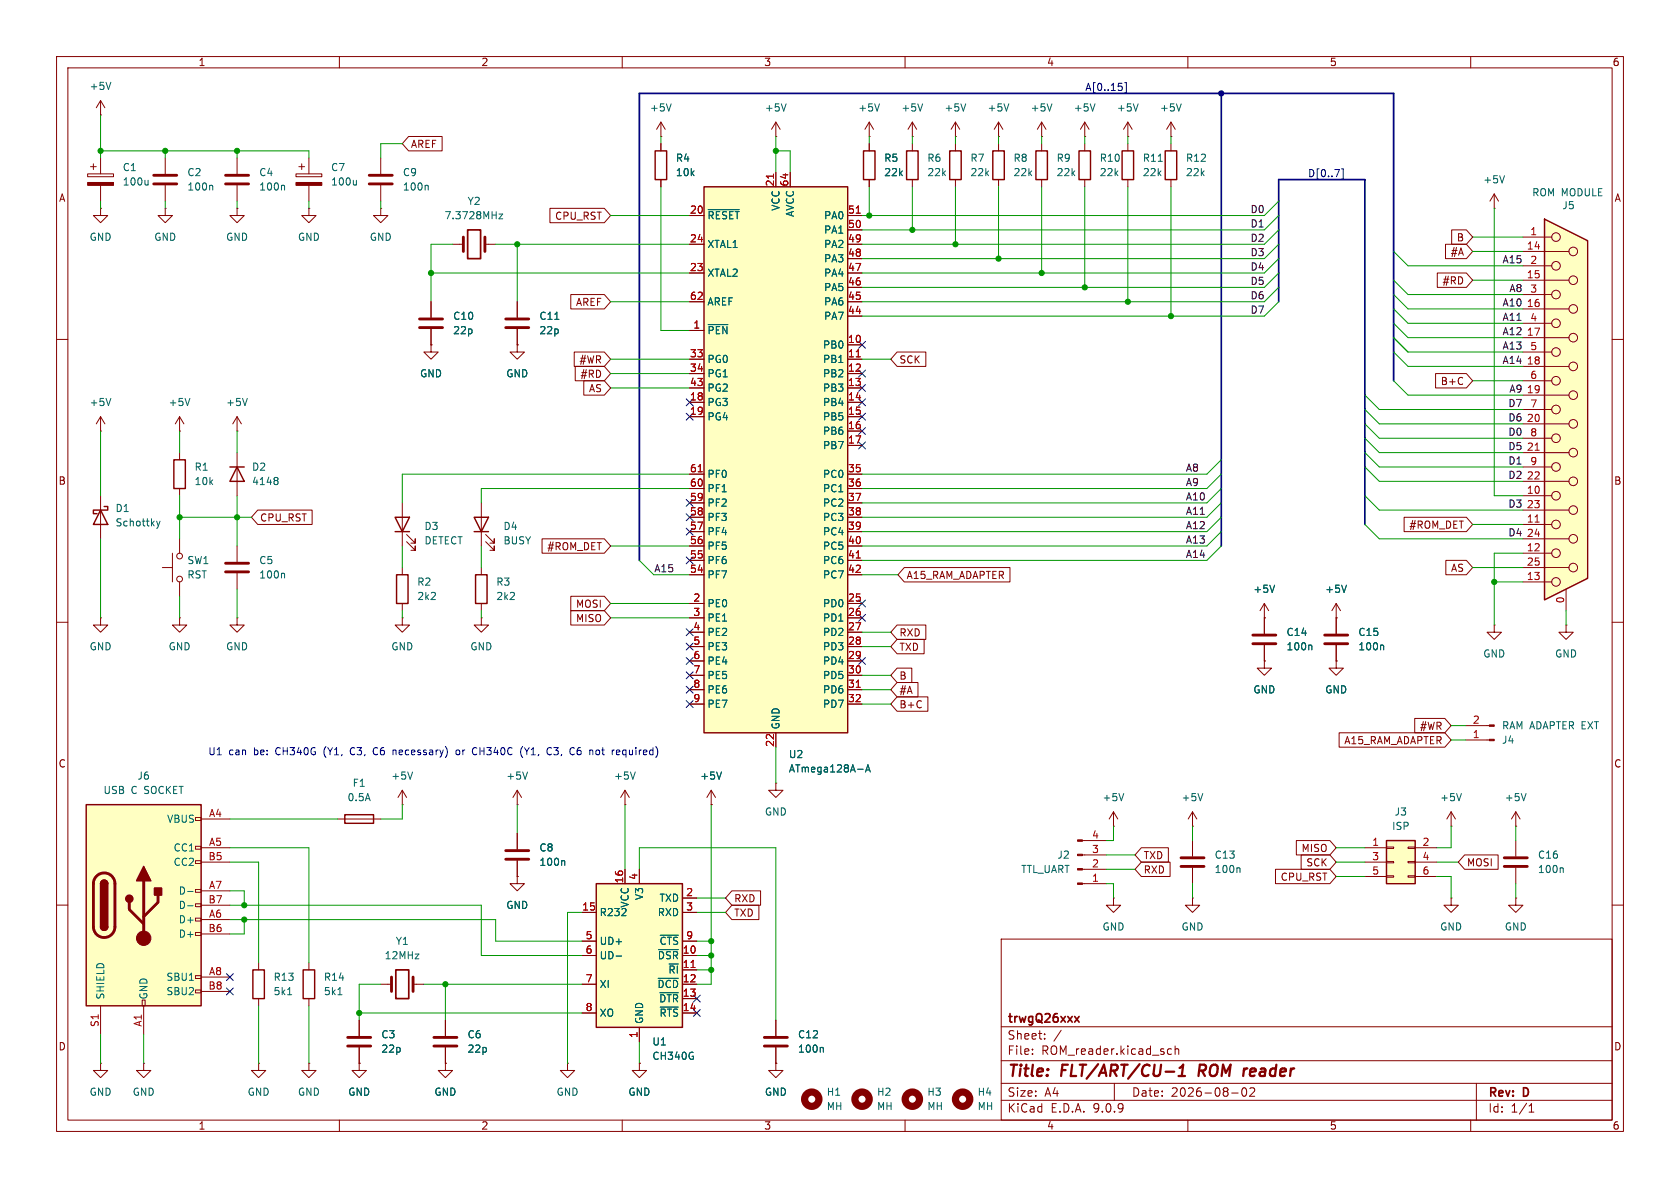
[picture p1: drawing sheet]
<svg xmlns="http://www.w3.org/2000/svg" width="297mm" height="210mm" viewBox="0 0 297 210" stroke-linecap="round" stroke-linejoin="round" font-family="sans-serif">
<g fill="none" stroke="#840000" stroke-width=".18">
<path d="M10 10h277v190h-277zM12 12h273v186h-273zM17.8 17.8l-.8 1.3M17.8 17.8l.7 1.3M17.8 17.8v2.5M60 10v2M110 10v2M160 10v2M210 10v2M260 10v2M17.8 20.3h.1M67.3 36.8v1.3h1.3l-1.3 1.3-1.3-1.3h1.3"/>
<path d="M67.3 36.8h.1M67.3 27.9v2.8M67.3 32.8v2.8M184.1 25.4v1.3M184.1 31.8v1.2M191.8 24.1h.1M191.8 21.6v2.5M191.8 25.4v1.3M191.8 31.8v1.2M191.8 21.6l-.8 1.3M191.8 21.6l.7 1.3M199.4 24.1h.1"/>
<path d="M199.4 21.6v2.5M199.4 25.4v1.3M199.4 31.8v1.2M199.4 21.6l-.8 1.3M199.4 21.6l.8 1.3M207 24.1h.1M207 21.6l-.8 1.3M207 21.6l.8 1.3M207 21.6v2.5M207 25.4v1.3M207 31.8v1.2M10 60h2"/>
<path d="M31.7 76.2h.1M31.7 73.7v2.5M31.7 73.7l-.7 1.2M31.7 73.7l.8 1.2M41.9 76.2h.1M41.9 73.7l-.8 1.2M41.9 73.7l.8 1.2M41.9 73.7v2.5M285 60h2M30.5 97.8v5.1M31.7 80v1.3M31.7 86.4v1.2"/>
<path d="M31.7 95.3v2.5M41.9 80v7.6M10 110h2M17.8 109.2v1.3h1.2l-1.2 1.3-1.3-1.3h1.3M17.8 109.2h.1M28.7 100.3h1.8M31.7 109.2v1.3h1.3l-1.3 1.3-1.2-1.3h1.2M31.7 109.2h.1M31.7 102.9v2.5M276.9 110.5v1.3h1.2l-1.2 1.2-1.3-1.2h1.3M276.9 110.5h.1M285 110h2"/>
<path d="M259.1 130.8h4.2M259.1 128.3h4.2M196.8 146.1h.1M196.8 143.5l-.7 1.3M196.8 143.5l.8 1.3M196.8 143.5v2.6M210.8 146.1h.1M210.8 143.5l-.7 1.3M210.8 143.5l.8 1.3M210.8 143.5v2.6M268 146.1h.1M268 143.5l-.8 1.3"/>
<path d="M268 143.5l.7 1.3M268 143.5v2.6M268 148.6v2.8M268 153.4v2.8M10 160h2M45.7 170.2v1.3M45.7 176.5v1.3M54.6 170.2v1.3M54.6 176.5v1.3M177 166h108v32h-108zM285 160h2M45.7 188v1.2h1.3l-1.3 1.3-1.3-1.3h1.3"/>
<path d="M45.7 188h.1M54.6 188v1.2h1.3l-1.3 1.3-1.3-1.3h1.3M54.6 188h.1M60 198v2M63.5 188v1.2h1.3l-1.3 1.3-1.3-1.3h1.3M63.5 188h.1M63.5 180.3v2.8M63.5 185.2v2.8M110 198v2M137.2 180.3v2.8M137.2 185.2v2.8M160 198v2"/>
<path d="M177 194.5h108M177 191.5h108M177 187.5h108M177 181.5h108M182.5 186.3v.1M182.5 185.5v.1M184.7 183.6v.1M184.7 182.8v.1M187.6 182.1l-1.3 2M197 191.5v3M206.5 186.3h.6M206.5 185.5h.6"/>
<path d="M207.7 185.5l.3-.1 .3 .1 .1 .9M207.7 184.9v1.5M210 198v2M217.7 193.2h1.2M219.7 192.4l.2-.1a.81 .81 0 0 1 .6 .6 .81 .81 0 0 1-.3 .8l-.2 .1a.81 .81 0 0 1-.3-1.4zM221 192.4l.5-.1 .2 .1 .1 .3-.9 1.1h.9M260 198v2M261 191.5v6.5M270.3 196.6h.9M270.3 195.5l.4-.4v1.5"/>
<circle cx="31.8" cy="98.3" r=".51"/>
<circle cx="31.8" cy="102.4" r=".51"/>
</g>
<path d="M206.1 189.4h1.5M208.3 190.2h1.2M208.5 188.8l.7-.6-.3 2M212.1 188.2l-.2 2M220.3 188.9h.2" fill="none" stroke="#840000" stroke-width=".4"/>
<path d="M190 179.7l.8 1M190.8 179.7l-.8 1" fill="none" stroke="#840000" stroke-width=".3"/>
<g fill="none" stroke="#006464" stroke-width=".18">
<path d="M19.6 14.5l-.4 1.3M193.6 18.4l-.4 1.2M201.2 18.4l-.4 1.2M208.8 18.4l-.4 1.2M75.5 32.8l.2 .1v.7M204.8 28.5h.7M33.6 70.4l-.5 1.3M43.7 70.4l-.4 1.3M48.9 84.4l.3 .2-.3 .3 .3 .3v.2l-.3 .3M198.7 140.3l-.5 1.2M212.6 140.3l-.4 1.2M269.8 140.3l-.4 1.2"/>
<path d="M276.2 153.4l.2 .2v.6M50.9 175.8h.7M59.7 175.8h.8M145.4 185.2l.2 .1v.7"/>
</g>
<path d="M183.1 26.7h2.1v5.1h-2.1zM190.8 26.7h2v5.1h-2zM198.4 26.7h2v5.1h-2zM206 26.7h2v5.1h-2zM30.7 81.3h2.1v5.1h-2.1zM40.6 82.6h2.6M41.9 82.6l1.3 2.5h-2.6zM44.7 171.5h2v5h-2zM53.6 171.5h2v5h-2z" fill="none" stroke="#840000" stroke-width=".25"/>
<g fill="#840000" stroke="#840000" stroke-width=".18">
<path d="M263.3 130.7h.9v.2h-.9z"/>
<path d="M263.3 128.1h.9v.3h-.9z"/>
</g>
<path d="M65.3 31h4M65.3 32.5h4M265.9 151.6h4.1M265.9 153.2h4.1M61.5 183.4h4M61.5 184.9h4M135.1 183.4h4.1M135.1 184.9h4.1" fill="none" stroke="#840000" stroke-width=".51"/>
<path d="M273 38.7l7.7 3.8v59.7l-7.7 3.8z" fill="#ffffc2"/>
<path d="M273 38.7l7.7 3.8v59.7l-7.7 3.8z" fill="none" stroke="#840000" stroke-width=".25"/>
<g fill="none" stroke="#840000" stroke-width=".18">
<path d="M264.2 36.8h.1M264.2 34.3l-.8 1.3M264.2 34.3l.7 1.3M264.2 34.3v2.5M269.2 41.9h5.1M269.2 44.5h8.2M269.2 47h5.1M269.2 49.5h8.2M269.2 52.1h5.1M269.2 54.6h8.2M269.2 57.2h5.1M269.2 59.7h8.2"/>
<path d="M269.2 62.2h5.1M269.2 64.8h8.2M269.2 67.3h5.1M269.2 69.9h8.2M269.2 72.4h5.1M269.2 74.9h8.2M269.2 77.5h5.1M269.2 80h8.2M269.2 82.6h5.1M269.2 85.1h8.2M269.2 87.6h5.1M269.2 90.2h8.2"/>
<path d="M269.2 92.7h5.1M269.2 95.3h8.2M269.2 97.8h5.1M269.2 100.3h8.2M269.2 102.9h5.1M276.9 104.1v3.9M125.7 139.7l-.7 1.3M125.7 139.7l.8 1.3M125.7 139.7v2.5M137.2 138.4v1.3h1.2l-1.2 1.3-1.3-1.3h1.3M137.2 138.4h.1M125.7 142.2h.1"/>
<path d="M191.4 156.2h4.2M191.4 153.7h4.2M191.4 151.1h4.2M191.4 148.6h4.2"/>
<circle cx="275.1" cy="47" r=".76"/>
<circle cx="275.1" cy="52.1" r=".76"/>
<circle cx="275.1" cy="41.9" r=".76"/>
<circle cx="275.1" cy="57.1" r=".76"/>
<circle cx="278.1" cy="54.6" r=".76"/>
<circle cx="278.1" cy="59.7" r=".76"/>
<circle cx="278.1" cy="44.4" r=".76"/>
<circle cx="278.1" cy="49.5" r=".76"/>
<circle cx="275.1" cy="72.4" r=".76"/>
<circle cx="275.1" cy="67.3" r=".76"/>
<circle cx="275.1" cy="77.5" r=".76"/>
<circle cx="275.1" cy="62.2" r=".76"/>
<circle cx="278.1" cy="64.8" r=".76"/>
<circle cx="278.1" cy="69.8" r=".76"/>
<circle cx="278.1" cy="74.9" r=".76"/>
<circle cx="275.1" cy="97.8" r=".76"/>
<circle cx="275.1" cy="92.7" r=".76"/>
<circle cx="275.1" cy="87.6" r=".76"/>
<circle cx="275.1" cy="82.5" r=".76"/>
<circle cx="278.1" cy="80" r=".76"/>
<circle cx="278.1" cy="95.2" r=".76"/>
<circle cx="278.1" cy="85.1" r=".76"/>
<circle cx="278.1" cy="90.2" r=".76"/>
<circle cx="275.1" cy="102.9" r=".76"/>
<circle cx="278.1" cy="100.3" r=".76"/>
</g>
<path d="M271.4 79.6h.7M271.4 92.3h.7" fill="none" stroke="#a90000" stroke-width=".18"/>
<path d="M266 31.1l-.4 1.2M127.5 136.5l-.4 1.2" fill="none" stroke="#006464" stroke-width=".18"/>
<g fill="#840000" stroke="#840000" stroke-width=".18">
<path d="M190.5 156.1h.9v.2h-.9z"/>
<path d="M190.5 153.5h.9v.3h-.9z"/>
<path d="M190.5 151h.9v.3h-.9z"/>
<path d="M190.5 148.5h.9v.2h-.9z"/>
</g>
<path d="M124.5 33h25.4v96.5h-25.4z" fill="#ffffc2"/>
<path d="M124.5 33h25.4v96.5h-25.4z" fill="none" stroke="#840000" stroke-width=".25"/>
<g fill="none" stroke="#840000" stroke-width=".18">
<path d="M121.9 38.1h2.6M137.2 30.5v2.5M139.7 30.5v2.5M149.9 38.1h2.5M121.9 43.2h2.6M121.9 48.3h2.6M121.9 53.3h2.6M121.9 58.4h2.6M149.9 43.2h2.5M149.9 48.3h2.5M149.9 53.3h2.5M149.9 40.6h2.5"/>
<path d="M149.9 45.7h2.5M149.9 50.8h2.5M149.9 55.9h2.5M121.9 63.5h2.6M121.9 66h2.6M121.9 68.6h2.6M121.9 71.1h2.6M121.9 73.7h2.6M149.9 63.5h2.5M149.9 66h2.5M149.9 68.6h2.5M149.9 71.1h2.5"/>
<path d="M149.9 73.7h2.5M149.9 61h2.5M149.9 76.2h2.5M149.9 78.7h2.5M121.9 83.8h2.6M121.9 86.4h2.6M121.9 88.9h2.6M121.9 91.4h2.6M121.9 94h2.6M121.9 96.5h2.6M121.9 99.1h2.6M149.9 83.8h2.5"/>
<path d="M149.9 86.4h2.5M149.9 88.9h2.5M149.9 91.4h2.5M149.9 94h2.5M149.9 96.5h2.5M149.9 99.1h2.5M121.9 101.6h2.6M121.9 106.7h2.6M121.9 109.2h2.6M121.9 111.8h2.6M121.9 114.3h2.6M121.9 116.8h2.6"/>
<path d="M121.9 119.4h2.6M149.9 101.6h2.5M149.9 106.7h2.5M149.9 109.2h2.5M149.9 111.8h2.5M149.9 114.3h2.5M149.9 116.8h2.5M149.9 119.4h2.5M121.9 121.9h2.6M121.9 124.5h2.6M137.2 129.5v2.6M149.9 121.9h2.5"/>
<path d="M149.9 124.5h2.5"/>
</g>
<path d="M125.2 37.1h5.5M125.2 57.4h3.5M151.6 136h1M153 136.5l.4-1.3 .5 1.3M153.1 136.1h.6" fill="none" stroke="#006464" stroke-width=".18"/>
<path d="M136.7 30.8v.7M151.4 37.7h.7M151.4 63.1h.7M123.4 83.4h.8M151.4 98.6h.7M151.4 121.5h.7" fill="none" stroke="#a90000" stroke-width=".18"/>
<path d="M105.4 156.2h15.2v25.4h-15.2z" fill="#ffffc2"/>
<path d="M105.4 156.2h15.2v25.4h-15.2z" fill="none" stroke="#840000" stroke-width=".25"/>
<g fill="none" stroke="#840000" stroke-width=".18">
<path d="M176.5 24.1h.1M176.5 21.6l-.7 1.3M176.5 21.6l.8 1.3M176.5 21.6v2.5M41.9 96.5v2.8M41.9 101.3v2.8M110.5 153.7v2.5M113 153.7v2.5M120.6 158.8h2.6M256.5 158.8v1.2h1.3l-1.3 1.3-1.2-1.3h1.2M256.5 158.8h.1M256.5 146.1h.1"/>
<path d="M256.5 143.5l-.7 1.3M256.5 143.5l.8 1.3M256.5 143.5v2.6M268 158.8v1.2h1.2l-1.2 1.3-1.3-1.3h1.3M268 158.8h.1M102.9 161.3h2.5M102.9 166.4h2.5M102.9 168.9h2.5M102.9 174h2.5M102.9 179.1h2.5M120.6 161.3h2.6M120.6 166.4h2.6"/>
<path d="M120.6 168.9h2.6M120.6 174h2.6M120.6 179.1h2.6M120.6 171.5h2.6M120.6 176.5h2.6M113 181.6v2.6M137.2 188v1.2h1.2l-1.2 1.3-1.3-1.3h1.3M137.2 188h.1"/>
</g>
<path d="M178.3 18.4l-.4 1.2M50.1 101.3l.2 .2v.7M258.4 140.3l-.5 1.2M108.9 169h1M116.4 172.9h3.5M116.4 167.9h3.5M116.7 175.5h3.2M116.7 165.3h3.2M116.7 178h3.2" fill="none" stroke="#006464" stroke-width=".18"/>
<path d="M122.2 171h.7" fill="none" stroke="#a90000" stroke-width=".18"/>
<g fill="none" stroke="#840000" stroke-width="1.3">
<circle cx="143.5" cy="194.3" r="1.27"/>
<circle cx="152.4" cy="194.3" r="1.27"/>
<circle cx="161.3" cy="194.3" r="1.27"/>
<circle cx="170.2" cy="194.3" r="1.27"/>
</g>
<path d="M39.9 99.6h4M39.9 101.1h4" fill="none" stroke="#840000" stroke-width=".51"/>
<path d="M15.2 142.2h20.4v35.6h-20.4z" fill="#ffffc2"/>
<g fill="none" stroke="#840000" stroke-width=".18">
<path d="M34.5 144.5h1.1v.5h-1.1zM34.5 149.6h1.1v.5h-1.1zM34.5 152.1h1.1v.6h-1.1zM34.5 157.2h1.1v.5h-1.1zM34.5 159.8h1.1v.5h-1.1zM35.6 144.8h5M35.6 149.9h5M35.6 152.4h5M35.6 157.5h5M17.8 177.8v5.1M25.1 176.8h.6v1h-.6zM25.4 177.8v5.1"/>
<path d="M34.5 162.3h1.1v.5h-1.1zM34.5 164.8h1.1v.6h-1.1zM34.5 172.5h1.1v.5h-1.1zM34.5 175h1.1v.5h-1.1zM35.6 160h5M35.6 162.6h5M35.6 165.1h5M35.6 172.7h5M35.6 175.3h5"/>
</g>
<path d="M15.2 142.2h20.4v35.6h-20.4zM17.8 156.2a.64 .64 0 0 1 .6-.6 .64 .64 0 0 1 .6 .6M17.8 163.8a.64 .64 0 0 0 .6 .7 .64 .64 0 0 0 .6-.7" fill="none" stroke="#840000" stroke-width=".25"/>
<path d="M17.1 154.9a1.9 1.9 0 0 1 2-.4 1.9 1.9 0 0 1 1.2 1.7v7.6a1.91 1.91 0 0 1-1.9 1.9 1.91 1.91 0 0 1-1.9-1.9v-7.7l.2-.7zM22.9 159.5v1.3l2.5 2.5M25.4 155.7v10.2M27.9 158.2v1.3l-2.5 2.6" fill="none" stroke="#840000" stroke-width=".51"/>
<g fill="#840000" stroke="#840000" stroke-width=".25">
<path d="M17.8 156.2h1.2v7.6h-1.2z"/>
<path d="M18 155.8a.64 .64 0 0 1 .7-.2 .64 .64 0 0 1 .3 .6h-1.2z"/>
<path d="M17.8 163.8h1.2a.64 .64 0 0 1-.6 .7 .64 .64 0 0 1-.6-.7z"/>
<path d="M25.4 153.2l1.3 2.5h-2.6z"/>
<path d="M27.3 157h1.3v1.2h-1.3z"/>
<circle cx="22.9" cy="158.9" r=".63"/>
</g>
<circle cx="25.4" cy="165.9" r="1.27" fill="#840000" stroke="#840000" stroke-width=".18"/>
<path d="M33.2 157.6h.9M33.2 160.1h.9" fill="none" stroke="#006464" stroke-width=".18"/>
<path d="M245.1 148.6h5.1v7.6h-5.1z" fill="#ffffc2"/>
<g fill="none" stroke="#840000" stroke-width=".25">
<path d="M115.8 26.7h2.1v5.1h-2.1zM152.7 26.7h2v5.1h-2zM160.3 26.7h2v5.1h-2zM167.9 26.7h2v5.1h-2zM175.5 26.7h2v5.1h-2zM17.8 90.2l1.2 2.5h-2.5zM18.4 89.5h.6v.7h-2.5v.6h.6M69.8 91.4h2.6l-1.3 2.6zM69.8 94h2.6M83.8 91.4h2.6l-1.3 2.6zM83.8 94h2.6M70.1 101.6h2v5.1h-2z"/>
<path d="M84.1 101.6h2v5.1h-2zM61 144h5v1.5h-5zM245.1 148.6h5.1v7.6h-5.1z"/>
</g>
<g fill="none" stroke="#840000" stroke-width=".18">
<path d="M15.5 30.7h4.6v.5h-4.6zM16 29.5h1M16.5 29v1M17.8 36.8v1.3h1.2l-1.2 1.3-1.3-1.3h1.3M17.8 36.8h.1M17.8 27.9v2.8M17.8 32.8v2.8M29.2 36.8v1.3h1.3l-1.3 1.3-1.3-1.3h1.3M29.2 36.8h.1M29.2 27.9v2.8M29.2 32.8v2.8M41.9 36.8v1.3h1.3l-1.3 1.3-1.3-1.3h1.3"/>
<path d="M41.9 36.8h.1M41.9 27.9v2.8M41.9 32.8v2.8M52.3 30.7h4.6v.5h-4.6zM52.8 29.5h1M53.3 29v1M54.6 36.8v1.3h1.3l-1.3 1.3-1.3-1.3h1.3M54.6 36.8h.1M54.6 27.9v2.8M54.6 32.8v2.8M72.2 24.1h6v2.6h-6l-1.1-1.3zM97.2 36.8h9.6l1.1 1.3-1.1 1.3h-9.6z"/>
<path d="M116.8 24.1h.1M116.8 21.6v2.5M116.8 25.4v1.3M116.8 31.8v1.2M116.8 21.6l-.7 1.3M116.8 21.6l.8 1.3M121.9 38.1h2.6M137.2 24.1h.1M137.2 21.6l-.8 1.3M137.2 21.6l.7 1.3M137.2 21.6v2.5M137.2 30.5v2.5"/>
<path d="M139.7 30.5v2.5M149.9 38.1h2.5M153.7 24.1h.1M153.7 21.6l-.8 1.3M153.7 21.6l.7 1.3M153.7 21.6v2.5M153.7 25.4v1.3M153.7 31.8v1.2M161.3 24.1h.1M161.3 21.6l-.8 1.3M161.3 21.6l.8 1.3M161.3 21.6v2.5"/>
<path d="M161.3 25.4v1.3M161.3 31.8v1.2M168.9 24.1h.1M168.9 21.6l-.8 1.3M168.9 21.6l.8 1.3M168.9 21.6v2.5M168.9 25.4v1.3M168.9 31.8v1.2M176.5 25.4v1.3M176.5 31.8v1.2M184.1 24.1h.1M184.1 21.6l-.7 1.3"/>
<path d="M184.1 21.6l.8 1.3M184.1 21.6v2.5M76.2 53.3v2.8M76.2 58.2v2.8M80 43.2h1.9M85.7 43.2h1.9M91.4 53.3v2.8M91.4 58.2v2.8M100.9 52.1h5.9l1.1 1.2-1.1 1.3h-5.9zM121.9 43.2h2.6M121.9 48.3h2.6M121.9 53.3h2.6"/>
<path d="M121.9 58.4h2.6M149.9 43.2h2.5M149.9 48.3h2.5M149.9 53.3h2.5M149.9 40.6h2.5M149.9 45.7h2.5M149.9 50.8h2.5M149.9 55.9h2.5M254.1 48.3h5.1l1.1 1.2-1.1 1.3h-5.1zM255.5 43.2h3.7l1.1 1.3-1.1 1.2h-3.7zM256.6 40.6h2.6l1.1 1.3-1.1 1.3h-2.6zM17.8 76.2h.1"/>
<path d="M17.8 73.7l-.8 1.2M17.8 73.7l.7 1.2M17.8 73.7v2.5M76.2 61v1.2h1.3l-1.3 1.3-1.3-1.3h1.3M76.2 61h.1M91.4 61v1.2h1.3l-1.3 1.3-1.2-1.3h1.2M91.4 61h.1M101.5 62.2h5.3l1.1 1.3-1.1 1.3h-5.3zM101.7 64.8h5.1l1.1 1.2-1.1 1.3h-5.1zM103.2 67.3h3.6l1.1 1.3-1.1 1.3h-3.6zM121.9 63.5h2.6M121.9 66h2.6"/>
<path d="M121.9 68.6h2.6M121.9 71.1h2.6M121.9 73.7h2.6M149.9 63.5h2.5M149.9 66h2.5M149.9 68.6h2.5M149.9 71.1h2.5M149.9 73.7h2.5M149.9 61h2.5M149.9 76.2h2.5M149.9 78.7h2.5M158.6 62.2h5.1v2.6h-5.1l-1.1-1.3z"/>
<path d="M253.8 66h5.4l1.1 1.3-1.1 1.3h-5.4zM17.8 87.6v7.7M45.6 90.2h9.6v2.5h-9.6l-1.2-1.3zM71.1 88.9v7.6M71.9 95.8l1.5 1.5v-.8v.8h-.8M71.9 94.5l1.5 1.5v-.7v.7h-.8M85.1 88.9v7.6M85.9 95.8l1.5 1.5v-.8v.8h-.8M85.9 94.5l1.5 1.5v-.7v.7h-.8M95.8 95.2h11l1.1 1.3-1.1 1.3h-11zM121.9 83.8h2.6M121.9 86.4h2.6"/>
<path d="M121.9 88.9h2.6M121.9 91.4h2.6M121.9 94h2.6M121.9 96.5h2.6M121.9 99.1h2.6M149.9 83.8h2.5M149.9 86.4h2.5M149.9 88.9h2.5M149.9 91.4h2.5M149.9 94h2.5M149.9 96.5h2.5M149.9 99.1h2.5"/>
<path d="M248.2 91.4h11l1.1 1.3-1.1 1.3h-11zM255.6 99.1h3.6l1.1 1.2-1.1 1.3h-3.6zM41.9 109.2v1.3h1.3l-1.3 1.3-1.3-1.3h1.3M41.9 109.2h.1M71.1 109.2v1.3h1.3l-1.3 1.3-1.3-1.3h1.3M71.1 109.2h.1M71.1 100.3v1.3M71.1 106.7v1.3M85.1 109.2v1.3h1.3l-1.3 1.3-1.3-1.3h1.3M85.1 109.2h.1M85.1 100.3v1.3M85.1 106.7v1.3"/>
<path d="M100.9 105.4h5.9l1.1 1.3-1.1 1.3h-5.9zM100.9 107.9h5.9l1.1 1.3-1.1 1.3h-5.9zM121.9 101.6h2.6M121.9 106.7h2.6M121.9 109.2h2.6M121.9 111.8h2.6M121.9 114.3h2.6M121.9 116.8h2.6M121.9 119.4h2.6M149.9 101.6h2.5M149.9 106.7h2.5M149.9 109.2h2.5"/>
<path d="M149.9 111.8h2.5M149.9 114.3h2.5M149.9 116.8h2.5M149.9 119.4h2.5M158.6 118.1h2.6v2.6h-2.6l-1.1-1.3zM158.6 113h4.8v2.6h-4.8l-1.1-1.3zM158.6 110.5h5.1v2.5h-5.1l-1.1-1.2zM159.9 100.3h18.7v2.6h-18.7l-1.2-1.3zM223.5 109.2h.1M223.5 116.8v1.3h1.3l-1.3 1.3-1.3-1.3h1.3M223.5 116.8h.1M223.5 106.7v5.3"/>
<path d="M223.5 114v2.8M223.5 106.7l-.7 1.3M223.5 106.7l.8 1.3M236.2 109.2h.1M236.2 116.8v1.3h1.3l-1.3 1.3-1.3-1.3h1.3M236.2 116.8h.1M236.2 106.7l-.7 1.3M236.2 106.7l.8 1.3M236.2 106.7v5.3M236.2 114v2.8M264.2 110.5v1.3h1.2l-1.2 1.2-1.3-1.2h1.3M264.2 110.5h.1"/>
<path d="M71.1 139.7v2.5M71.1 139.7l-.7 1.3M71.1 139.7l.8 1.3M91.4 139.7v2.5M91.4 139.7l-.7 1.3M91.4 139.7l.8 1.3M110.5 139.7l-.8 1.3M110.5 139.7l.8 1.3M110.5 139.7v2.5M121.9 121.9h2.6M121.9 124.5h2.6M137.2 129.5v2.6"/>
<path d="M149.9 121.9h2.5M149.9 124.5h2.5M158.6 123.2h5.4v2.5h-5.4l-1.1-1.2zM158.6 120.6h3.7v2.6h-3.7l-1.1-1.3zM236.7 129.5h18.7l1.1 1.3-1.1 1.3h-18.7zM250.1 127h5.3l1.1 1.3-1.1 1.2h-5.3zM59.7 144.8h7.6M71.1 142.2h.1M91.4 154.9v1.3h1.3l-1.3 1.3-1.2-1.3h1.2M91.4 154.9h.1M91.4 142.2h.1M91.4 147.3v2.8"/>
<path d="M91.4 152.1v2.8M110.5 142.2h.1M110.5 153.7v2.5M113 153.7v2.5M120.6 158.8h2.6M125.7 142.2h.1M129.4 157.5h5.1v2.5h-5.1l-1.1-1.2zM196.8 158.8v1.2h1.3l-1.3 1.3-1.2-1.3h1.2M196.8 158.8h.1M201.8 149.9h4.8v2.5h-4.8l-1.1-1.3zM201.8 152.4h5.1v2.5h-5.1l-1.1-1.2zM210.8 158.8v1.2h1.3l-1.3 1.3-1.3-1.3h1.3"/>
<path d="M210.8 158.8h.1M210.8 148.6v2.8M210.8 153.4v2.8M225.5 153.7h9.6l1.1 1.2-1.1 1.3h-9.6zM229.2 148.6h5.9l1.1 1.3-1.1 1.2h-5.9zM230 151.1h5.1l1.1 1.3-1.1 1.3h-5.1zM241.3 149.9h3.8M241.3 152.4h3.8M241.3 154.9h3.8M245.1 149.7h1.3v.3h-1.3zM245.1 152.3h1.3v.2h-1.3zM245.1 154.8h1.3v.3h-1.3z"/>
<path d="M248.9 149.7h1.3v.3h-1.3zM248.9 152.3h1.3v.2h-1.3zM248.9 154.8h1.3v.3h-1.3zM250.2 149.9h3.8M250.2 152.4h3.8M250.2 154.9h3.8M258.9 151.1h6v2.6h-6l-1.1-1.3zM67.3 174h1.9M73 174h1.9M102.9 174h2.5M102.9 161.3h2.5M102.9 166.4h2.5"/>
<path d="M102.9 168.9h2.5M102.9 179.1h2.5M120.6 174h2.6M120.6 161.3h2.6M120.6 166.4h2.6M120.6 168.9h2.6M120.6 179.1h2.6M120.6 171.5h2.6M120.6 176.5h2.6M129.4 160h4.8v2.6h-4.8l-1.1-1.3zM17.8 188v1.2h1.2l-1.2 1.3-1.3-1.3h1.3M17.8 188h.1"/>
<path d="M25.4 188v1.2h1.3l-1.3 1.3-1.3-1.3h1.3M25.4 188h.1M63.5 188h.1M63.5 180.3v2.8M63.5 185.2v2.8M78.7 188v1.2h1.3l-1.3 1.3-1.2-1.3h1.2M78.7 188h.1M78.7 180.3v2.8M78.7 185.2v2.8M100.3 188v1.2h1.3l-1.3 1.3-1.2-1.3h1.2M100.3 188h.1M113 188v1.2h1.3l-1.3 1.3-1.2-1.3h1.2"/>
<path d="M113 188h.1M113 181.6v2.6M137.2 188h.1M137.2 180.3v2.8M137.2 185.2v2.8"/>
</g>
<g fill="none" stroke="#006464" stroke-width=".18">
<path d="M118.7 18.4l-.5 1.2M139 18.4l-.4 1.2M155.5 18.4l-.4 1.2M163.1 18.4l-.4 1.2M170.7 18.4l-.4 1.2M186 18.4l-.5 1.2M26.2 31.9v.8M26.2 32.6l-.2 .1M37.4 32.8l.2 .1v.7M50.1 32.8l.2 .1v.7M63 31.9v.8M63 32.6l-.2 .1"/>
<path d="M88.2 37.8h.7l-.7 .9h.7M125.2 37.1h5.5M98.1 56.5h.7M125.2 57.4h3.5M19.6 70.4l-.4 1.3M27.7 92.1l.3 .9M28 93l-.3 .4M28.3 92.1l-.3 .9M225.3 103.4l-.4 1.3M231.7 114l.2 .2v.7M238 103.4l-.4 1.3M244.4 114l.2 .2v.7"/>
<path d="M72.9 136.5l-.4 1.2M93.3 136.5l-.5 1.2M112.3 136.5l-.4 1.2M127.5 136.5l-.4 1.2M151.6 136h1M153 136.5l.4-1.3 .5 1.3M153.1 136.1h.6M99.7 152.1l.1 .2v.7M219 153.4l.2 .2v.6M108.9 169h1M116.4 172.9h3.5M116.4 167.9h3.5"/>
<path d="M116.7 175.5h3.2M116.7 165.3h3.2M116.7 178h3.2M145.4 185.2l.2 .1v.7"/>
</g>
<g fill="none" stroke="#840000" stroke-width=".51">
<path d="M27.2 31h4M27.2 32.5h4M39.9 31h4M39.9 32.5h4M74.2 56.4h4M74.2 57.9h4M81.9 41.9v2.6M85.7 41.9v2.6M89.4 56.4h4.1M89.4 57.9h4.1M221.5 112.3h4.1M221.5 113.8h4.1"/>
<path d="M234.2 112.3h4.1M234.2 113.8h4.1M89.4 150.4h4.1M89.4 151.9h4.1M208.8 151.6h4.1M208.8 153.2h4.1M69.2 172.7v2.6M73 172.7v2.6M76.7 183.4h4.1M76.7 184.9h4.1"/>
</g>
<g fill="#840000" stroke="#840000" stroke-width=".18">
<path d="M15.5 32.3h4.6v.5h-4.6z"/>
<path d="M52.3 32.3h4.6v.5h-4.6z"/>
</g>
<path d="M82.7 40.6h2.3v5.1h-2.3zM70 171.5h2.3v5h-2.3z" fill="none" stroke="#840000" stroke-width=".3"/>
<g fill="none" stroke="#000084" stroke-width=".18">
<path d="M198.3 15.3v.6M198.8 14.6h.3v1.8h-.3M237.2 29.8h.3v1.9h-.3M121.3 70.5l1.2 1.2M121.3 73.1l1.2 1.2M122.5 70.5l-1.2 1.2M122.5 73.1l-1.2 1.2M151.8 65.4l1.2 1.2M151.8 70.5l1.2 1.2M151.8 68l1.2 1.2M151.8 60.4l1.2 1.2M151.8 78.1l1.2 1.2"/>
<path d="M151.8 73.1l1.2 1.2M151.8 75.6l1.2 1.2M153 65.4l-1.2 1.2M153 70.5l-1.2 1.2M153 68l-1.2 1.2M153 60.4l-1.2 1.2M153 78.1l-1.2 1.2M153 73.1l-1.2 1.2M153 75.6l-1.2 1.2M121.3 93.4l1.2 1.2M121.3 88.3l1.2 1.2M121.3 90.8l1.2 1.2"/>
<path d="M121.3 98.5l1.2 1.2M122.5 93.4l-1.2 1.2M122.5 98.5l-1.2 1.2M122.5 90.8l-1.2 1.2M122.5 88.3l-1.2 1.2M121.3 118.8l1.2 1.2M121.3 116.2l1.2 1.2M121.3 113.7l1.2 1.2M121.3 111.2l1.2 1.2M122.5 118.8l-1.2 1.2M122.5 116.2l-1.2 1.2M122.5 113.7l-1.2 1.2"/>
<path d="M122.5 111.2l-1.2 1.2M151.8 108.6l1.2 1.2M151.8 106.1l1.2 1.2M151.8 116.2l1.2 1.2M153 108.6l-1.2 1.2M153 106.1l-1.2 1.2M153 116.2l-1.2 1.2M121.3 123.9l1.2 1.2M121.3 121.3l1.2 1.2M122.5 123.9l-1.2 1.2M122.5 121.3l-1.2 1.2M40 174.7l1.2 1.2"/>
<path d="M40 172.1l1.2 1.2M41.2 174.7l-1.2 1.2M41.2 172.1l-1.2 1.2M122.6 178.5l1.2 1.2M122.6 175.9l1.2 1.2M123.8 178.5l-1.2 1.2M123.8 175.9l-1.2 1.2"/>
</g>
<path d="M215.9 16.5v80M226.1 53.3v-21.5h15.2v60.9M246.4 67.3v-50.8h-133.4v82.6" fill="none" stroke="#000084" stroke-width=".3"/>
<g fill="none" stroke="#009600" stroke-width=".18">
<path d="M17.8 26.7h36.8v1.2M17.8 20.3v7.6M17.8 35.6v1.2M29.2 26.7v1.2M29.2 35.6v1.2M41.9 26.7v1.2M41.9 35.6v1.2M54.6 35.6v1.2M67.3 35.6v1.2M71.1 25.4h-3.8v2.5M107.9 38.1h14M116.8 33v25.4h5.1"/>
<path d="M116.8 24.1v1.3M137.2 26.7h2.5v3.8M137.2 24.1v6.4M153.7 24.1v1.3M153.7 33v5.1M161.3 24.1v1.3M161.3 33v7.6M168.9 24.1v1.3M168.9 33v10.2M176.5 24.1v1.3M176.5 33v12.7M184.1 24.1v1.3"/>
<path d="M184.1 33v15.3M191.8 24.1v1.3M191.8 33v17.8M199.4 24.1v1.3M199.4 33v20.3M207 24.1v1.3M207 33v22.9M226.1 38.1l-2.6 2.5h-71.1M226.1 35.6l-2.6 2.5h-71.1M264.2 36.8v50.8h5M76.2 48.3h45.7M80 43.2h-3.8v10.1"/>
<path d="M87.6 43.2h34.3M91.4 43.2v10.1M107.9 53.3h14M226.1 40.6l-2.6 2.6h-71.1M226.1 45.7l-2.6 2.6h-71.1M226.1 43.2l-2.6 2.5h-71.1M226.1 48.3l-2.6 2.5h-71.1M226.1 50.8l-2.6 2.5h-71.1M226.1 53.3l-2.6 2.6h-71.1M246.4 57.2l2.5 2.5h20.3M246.4 52.1l2.5 2.5h20.3M246.4 59.7l2.5 2.5h20.3"/>
<path d="M246.4 54.6l2.5 2.6h20.3M246.4 44.5l2.5 2.5h20.3M246.4 49.5l2.5 2.6h20.3M260.3 44.5h8.9M260.3 49.5h8.9M260.3 41.9h8.9M17.8 76.2v11.4M31.7 76.2v3.8M41.9 76.2v3.8M107.9 63.5h14M107.9 68.6h14M107.9 66h14"/>
<path d="M152.4 63.5h5.1M241.3 69.9l2.5 2.5h25.4M241.3 74.9l2.5 2.6h25.4M241.3 72.4l2.5 2.5h25.4M241.3 77.5l2.5 2.5h25.4M246.4 62.2l2.5 2.6h20.3M246.4 67.3l2.5 2.6h20.3M260.3 67.3h8.9M17.8 95.3v13.9M31.7 91.4h12.7M31.7 87.6v7.7M41.9 87.6v8.9"/>
<path d="M71.1 96.5v3.8M85.1 96.5v3.8M107.9 96.5h14M113 99.1l2.6 2.5h6.3M121.9 86.4h-36.8v2.5M121.9 83.8h-50.8v5.1M215.9 83.8l-2.5 2.6h-61M215.9 81.3l-2.5 2.5h-61M215.9 86.4l-2.5 2.5h-61M215.9 94l-2.5 2.5h-61M215.9 91.4l-2.5 2.6h-61M215.9 88.9l-2.5 2.5h-61"/>
<path d="M215.9 96.5l-2.5 2.6h-61M241.3 92.7l2.5 2.6h25.4M241.3 82.6l2.5 2.5h25.4M241.3 80l2.5 2.6h25.4M241.3 87.6l2.5 2.6h25.4M260.3 92.7h8.9M269.2 97.8h-5v12.7M31.7 105.4v3.8M41.9 104.1v5.1M71.1 108v1.2M85.1 108v1.2M107.9 106.7h14"/>
<path d="M107.9 109.2h14M152.4 111.8h5.1M152.4 101.6h6.3M152.4 114.3h5.1M152.4 119.4h5.1M260.3 100.3h8.9M264.2 102.9h5M276.9 108v2.5M137.2 132.1v6.3M152.4 124.5h5.1M152.4 121.9h5.1M256.5 130.8h2.6"/>
<path d="M256.5 128.3h2.6M40.6 149.9h14v20.3M40.6 157.5h2.6v2.5M40.6 152.4h5.1v17.8M40.6 144.8h19.1M71.1 142.2v2.6h-3.8M91.4 142.2v5.1M110.5 142.2v11.5M113 153.7v-3.8h24.2v30.4M123.2 158.8h5.1M125.7 142.2v31.8h-2.5M195.6 156.2h1.2v2.6"/>
<path d="M195.6 151.1h5.1M195.6 153.7h5.1M196.8 146.1v2.5h-1.2M210.8 146.1v2.5M210.8 156.2v2.6M236.2 149.9h5.1M236.2 152.4h5.1M236.2 154.9h5.1M254 152.4h3.8M254 154.9h2.5v3.9M256.5 146.1v3.8h-2.5M268 146.1v2.5"/>
<path d="M268 156.2v2.6M40.6 162.6h47v3.8h15.3M40.6 160h44.5v8.9h17.8M43.2 162.6v2.5h-2.6M45.7 177.8v10.2M54.6 177.8v10.2M63.5 179.1h39.4M67.3 174h-3.8v6.3M74.9 174h28M78.7 174v6.3M102.9 161.3h-2.6v26.7M123.2 168.9h2.5"/>
<path d="M123.2 171.5h2.5M123.2 161.3h5.1M123.2 166.4h2.5M17.8 182.9v5.1M25.4 182.9v5.1M113 184.2v3.8"/>
</g>
<g fill="none" stroke="#0000c2" stroke-width=".18">
<path d="M62.2 132.2l-.3 .5 .3 .7M66.4 132.2a.68 .68 0 0 0-.4 .6 .68 .68 0 0 0 .4 .6M69.5 132.6h.3l.2 .2M80.7 132.7l.2-.1 .3 .1 .1 .5-.1 .2h-.3l-.2-.1zM84.1 132.2l.2 .1M84.3 133.3l-.2 .1M92.2 133.7l.2 .2M92.4 132l-.2 .2M92.7 132.2l.4 .6M93.1 132.8v.6M93.6 132.2l-.5 .6M97.2 132.2l.3 .1"/>
<path d="M97.5 133.3l-.3 .1M97.9 132.2h.8M97.9 133.3l.2 .1M102.4 132.2h-.1a.86 .86 0 0 0 0 1.2h.2M102.5 132.6l-.4 .1-.1 .2M105.6 132.6h.3l.1 .2M106 133.2l-.1 .2h-.3M109.5 132.6l.1 .3-.6 .1M110.3 132.6l-.2 .2v.4l.2 .2"/>
</g>
<path d="M136.7 30.8v.7M151.4 37.7h.7M151.4 63.1h.7M123.4 83.4h.8M151.4 98.6h.7M151.4 121.5h.7M122.2 171h.7" fill="none" stroke="#a90000" stroke-width=".18"/>
<g fill="#009600" stroke="#009600" stroke-width=".18">
<circle cx="207" cy="55.9" r=".46"/>
<circle cx="264.2" cy="102.9" r=".46"/>
<circle cx="125.7" cy="166.4" r=".46"/>
<circle cx="125.7" cy="168.9" r=".46"/>
<circle cx="125.7" cy="171.5" r=".46"/>
<circle cx="31.7" cy="91.4" r=".46"/>
<circle cx="41.9" cy="91.4" r=".46"/>
<circle cx="161.3" cy="40.6" r=".46"/>
<circle cx="137.2" cy="26.7" r=".46"/>
<circle cx="153.7" cy="38.1" r=".46"/>
<circle cx="78.7" cy="174" r=".46"/>
<circle cx="76.2" cy="48.3" r=".46"/>
<circle cx="91.4" cy="43.2" r=".46"/>
<circle cx="29.2" cy="26.7" r=".46"/>
<circle cx="41.9" cy="26.7" r=".46"/>
<circle cx="17.8" cy="26.7" r=".46"/>
<circle cx="43.2" cy="160" r=".46"/>
<circle cx="63.5" cy="179.1" r=".46"/>
<circle cx="43.2" cy="162.6" r=".46"/>
<circle cx="176.5" cy="45.7" r=".46"/>
<circle cx="184.1" cy="48.3" r=".46"/>
<circle cx="191.8" cy="50.8" r=".46"/>
<circle cx="199.4" cy="53.3" r=".46"/>
<circle cx="168.9" cy="43.2" r=".46"/>
</g>
<circle cx="215.9" cy="16.5" r=".46" fill="#000084" stroke="#000084" stroke-width=".18"/>
<g font-size="2.8" fill="#840000">
<text x="178" y="190.9">Title:</text>
<text x="187.7" y="190.9">FLT/ART/CU-1</text>
<text x="212.7" y="190.9">ROM</text>
<text x="221.4" y="190.9">reader</text>
</g>
<g font-size="2.1" fill="#840000">
<text x="178" y="184">Sheet:</text>
<text x="178" y="181.2">trwgQ26xxx</text>
<text x="178" y="186.7">File:</text>
<text x="184.1" y="186.7">ROM_reader.kicad_sch</text>
<text x="178" y="196.9">KiCad</text>
<text x="178" y="194.1">Size:</text>
<text x="184.7" y="194.1">A4</text>
<text x="185.7" y="196.9">E.D.A.</text>
<text x="193.3" y="196.9">9.0.9</text>
<text x="200" y="194.1">Date:</text>
<text x="207" y="194.1">2026-08-02</text>
<text x="263" y="194.3">Rev:</text>
<text x="263" y="196.9">Id:</text>
<text x="267.1" y="196.9">1/1</text>
<text x="269.4" y="194.3">D</text>
</g>
<g font-size="1.8" fill="#840000">
<text x="35" y="11.9">1</text>
<text x="85" y="11.9">2</text>
<text x="135" y="11.9">3</text>
<text x="185" y="11.9">4</text>
<text x="235" y="11.9">5</text>
<text x="285" y="11.9">6</text>
<text x="72.5" y="26.4">AREF</text>
<text x="10.3" y="35.9">A</text>
<text x="285.3" y="35.9">A</text>
<text x="98" y="39.1">CPU_RST</text>
<text x="256.4" y="45.4">#A</text>
<text x="257.4" y="42.9">B</text>
<text x="254.9" y="50.5">#RD</text>
<text x="101.7" y="54.3">AREF</text>
<text x="102.3" y="64.5">#WR</text>
<text x="158.9" y="64.5">SCK</text>
<text x="102.5" y="67">#RD</text>
<text x="104" y="69.5">AS</text>
<text x="254.6" y="68.3">B+C</text>
<text x="10.3" y="85.9">B</text>
<text x="285.3" y="85.9">B</text>
<text x="45.9" y="92.4">CPU_RST</text>
<text x="249" y="93.7">#ROM_DET</text>
<text x="96.6" y="97.5">#ROM_DET</text>
<text x="256.4" y="101.3">AS</text>
<text x="101.7" y="107.6">MOSI</text>
<text x="160.2" y="102.6">A15_RAM_ADAPTER</text>
<text x="101.7" y="110.2">MISO</text>
<text x="158.9" y="112.7">RXD</text>
<text x="158.9" y="115.3">TXD</text>
<text x="158.9" y="120.3">B</text>
<text x="158.9" y="125.4">B+C</text>
<text x="158.9" y="122.9">#A</text>
<text x="237.6" y="131.8">A15_RAM_ADAPTER</text>
<text x="250.9" y="129.2">#WR</text>
<text x="10.3" y="135.9">C</text>
<text x="285.3" y="135.9">C</text>
<text x="202.1" y="152.1">TXD</text>
<text x="202.1" y="154.6">RXD</text>
<text x="226.3" y="155.9">CPU_RST</text>
<text x="230" y="150.8">MISO</text>
<text x="230.8" y="153.4">SCK</text>
<text x="259.2" y="153.4">MOSI</text>
<text x="129.7" y="159.7">RXD</text>
<text x="129.7" y="162.2">TXD</text>
<text x="10.3" y="185.9">D</text>
<text x="285.3" y="185.9">D</text>
<text x="35" y="199.9">1</text>
<text x="85" y="199.9">2</text>
<text x="135" y="199.9">3</text>
<text x="185" y="199.9">4</text>
<text x="235" y="199.9">5</text>
<text x="285" y="199.9">6</text>
</g>
<g font-size="1.8" fill="#006464">
<text x="15.7" y="16.1">+5V</text>
<text x="114.8" y="19.9">+5V</text>
<text x="135.1" y="19.9">+5V</text>
<text x="151.6" y="19.9">+5V</text>
<text x="159.3" y="19.9">+5V</text>
<text x="166.9" y="19.9">+5V</text>
<text x="174.5" y="19.9">+5V</text>
<text x="182.1" y="19.9">+5V</text>
<text x="189.7" y="19.9">+5V</text>
<text x="197.4" y="19.9">+5V</text>
<text x="205" y="19.9">+5V</text>
<text x="119.4" y="28.8">R4</text>
<text x="156.2" y="28.8">R5</text>
<text x="163.8" y="28.8">R6</text>
<text x="171.5" y="28.8">R7</text>
<text x="179.1" y="28.8">R8</text>
<text x="186.7" y="28.8">R9</text>
<text x="194.3" y="28.8">R10</text>
<text x="201.9" y="28.8">R11</text>
<text x="209.6" y="28.8">R12</text>
<text x="21.6" y="30.5">C1</text>
<text x="21.6" y="33">100u</text>
<text x="33" y="31.3">C2</text>
<text x="33" y="33.9">100n</text>
<text x="45.7" y="31.3">C4</text>
<text x="45.7" y="33.9">100n</text>
<text x="58.4" y="30.5">C7</text>
<text x="58.4" y="33">100u</text>
<text x="71.1" y="31.3">C9</text>
<text x="71.1" y="33.9">100n</text>
<text x="119.4" y="31.3">10k</text>
<text x="156.2" y="31.3">22k</text>
<text x="163.8" y="31.3">22k</text>
<text x="171.5" y="31.3">22k</text>
<text x="179.1" y="31.3">22k</text>
<text x="186.7" y="31.3">22k</text>
<text x="194.3" y="31.3">22k</text>
<text x="201.9" y="31.3">22k</text>
<text x="209.6" y="31.3">22k</text>
<text x="262.1" y="32.6">+5V</text>
<text x="270.8" y="34.9">ROM MODULE</text>
<text x="78.5" y="39">7.3728MHz</text>
<text x="82.6" y="36.4">Y2</text>
<text x="125" y="39">~{RESET}</text>
<text x="138" y="37.4" transform="rotate(-90 138 37.4)">VCC</text>
<text x="140.6" y="38.4" transform="rotate(-90 140.6 38.4)">AVCC</text>
<text x="145.6" y="39">PA0</text>
<text x="145.6" y="41.5">PA1</text>
<text x="276.1" y="37.2">J5</text>
<text x="15.7" y="42.8">GND</text>
<text x="27.2" y="42.8">GND</text>
<text x="39.9" y="42.8">GND</text>
<text x="52.6" y="42.8">GND</text>
<text x="65.3" y="42.8">GND</text>
<text x="125" y="44">XTAL1</text>
<text x="145.6" y="44">PA2</text>
<text x="145.6" y="46.6">PA3</text>
<text x="125" y="49.1">XTAL2</text>
<text x="145.6" y="49.1">PA4</text>
<text x="145.6" y="51.7">PA5</text>
<text x="80" y="56.7">C10</text>
<text x="80" y="59.3">22p</text>
<text x="95.3" y="56.7">C11</text>
<text x="95.3" y="59.3">22p</text>
<text x="125" y="54.2">AREF</text>
<text x="125" y="59.3">~{PEN}</text>
<text x="145.6" y="54.2">PA6</text>
<text x="145.6" y="56.7">PA7</text>
<text x="125" y="64.4">PG0</text>
<text x="145.4" y="61.8">PB0</text>
<text x="145.4" y="64.4">PB1</text>
<text x="15.7" y="72">+5V</text>
<text x="29.7" y="72">+5V</text>
<text x="39.9" y="72">+5V</text>
<text x="74.2" y="66.9">GND</text>
<text x="89.4" y="66.9">GND</text>
<text x="125" y="66.9">PG1</text>
<text x="125" y="69.4">PG2</text>
<text x="125" y="72">PG3</text>
<text x="145.4" y="66.9">PB2</text>
<text x="145.4" y="69.4">PB3</text>
<text x="145.4" y="72">PB4</text>
<text x="125" y="74.5">PG4</text>
<text x="145.4" y="74.5">PB5</text>
<text x="145.4" y="77.1">PB6</text>
<text x="34.3" y="83.4">R1</text>
<text x="44.5" y="83.4">D2</text>
<text x="145.4" y="79.6">PB7</text>
<text x="34.3" y="86">10k</text>
<text x="44.5" y="86">4148</text>
<text x="125" y="84.7">PF0</text>
<text x="125" y="87.2">PF1</text>
<text x="125" y="89.8">PF2</text>
<text x="145.4" y="84.7">PC0</text>
<text x="145.4" y="87.2">PC1</text>
<text x="145.4" y="89.8">PC2</text>
<text x="20.3" y="90.7">D1</text>
<text x="20.3" y="93.3">Schottky</text>
<text x="74.9" y="93.9">D3</text>
<text x="88.9" y="93.9">D4</text>
<text x="125" y="92.3">PF3</text>
<text x="125" y="94.8">PF4</text>
<text x="145.4" y="92.3">PC3</text>
<text x="145.4" y="94.8">PC4</text>
<text x="33" y="99.9">SW1</text>
<text x="45.7" y="99.9">C5</text>
<text x="74.9" y="96.4">DETECT</text>
<text x="88.9" y="96.4">BUSY</text>
<text x="125" y="97.4">PF5</text>
<text x="125" y="99.9">PF6</text>
<text x="145.4" y="97.4">PC5</text>
<text x="145.4" y="99.9">PC6</text>
<text x="33" y="102.5">RST</text>
<text x="45.7" y="102.5">100n</text>
<text x="73.7" y="103.7">R2</text>
<text x="73.7" y="106.3">2k2</text>
<text x="87.6" y="103.7">R3</text>
<text x="87.6" y="106.3">2k2</text>
<text x="125" y="102.5">PF7</text>
<text x="125" y="107.5">PE0</text>
<text x="145.4" y="102.5">PC7</text>
<text x="145.4" y="107.5">PD0</text>
<text x="221.5" y="105">+5V</text>
<text x="234.2" y="105">+5V</text>
<text x="125" y="110.1">PE1</text>
<text x="125" y="112.6">PE2</text>
<text x="145.4" y="110.1">PD1</text>
<text x="145.4" y="112.6">PD2</text>
<text x="227.3" y="112.6">C14</text>
<text x="240" y="112.6">C15</text>
<text x="15.7" y="115.2">GND</text>
<text x="29.7" y="115.2">GND</text>
<text x="39.9" y="115.2">GND</text>
<text x="69.1" y="115.2">GND</text>
<text x="83.1" y="115.2">GND</text>
<text x="125" y="115.2">PE3</text>
<text x="125" y="117.7">PE4</text>
<text x="145.4" y="115.2">PD3</text>
<text x="145.4" y="117.7">PD4</text>
<text x="227.3" y="115.2">100n</text>
<text x="240" y="115.2">100n</text>
<text x="262.1" y="116.4">GND</text>
<text x="274.8" y="116.4">GND</text>
<text x="125" y="120.2">PE5</text>
<text x="125" y="122.8">PE6</text>
<text x="125" y="125.3">PE7</text>
<text x="145.4" y="120.2">PD5</text>
<text x="145.4" y="122.8">PD6</text>
<text x="145.4" y="125.3">PD7</text>
<text x="221.5" y="122.8">GND</text>
<text x="234.2" y="122.8">GND</text>
<text x="138" y="129" transform="rotate(-90 138 129)">GND</text>
<text x="265.4" y="131.7">J4</text>
<text x="265.4" y="129.1">RAM ADAPTER EXT</text>
<text x="139.4" y="134.2">U2</text>
<text x="139.4" y="136.8">ATmega128A-A</text>
<text x="18.2" y="140.6">USB</text>
<text x="23.2" y="140.6">C SOCKET</text>
<text x="24.2" y="138">J6</text>
<text x="61.3" y="141.8">0.5A</text>
<text x="62.2" y="139.3">F1</text>
<text x="69.1" y="138">+5V</text>
<text x="89.4" y="138">+5V</text>
<text x="108.5" y="138">+5V</text>
<text x="123.7" y="138">+5V</text>
<text x="194.8" y="141.8">+5V</text>
<text x="208.8" y="141.8">+5V</text>
<text x="254.5" y="141.8">+5V</text>
<text x="265.9" y="141.8">+5V</text>
<text x="29.4" y="145.6">VBUS</text>
<text x="135.1" y="144.4">GND</text>
<text x="246" y="146.9">ISP</text>
<text x="246.5" y="144.4">J3</text>
<text x="30.6" y="150.7">CC1</text>
<text x="30.6" y="153.3">CC2</text>
<text x="95.3" y="150.7">C8</text>
<text x="95.3" y="153.3">100n</text>
<text x="180.4" y="154.5">TTL_UART</text>
<text x="186.8" y="152">J2</text>
<text x="214.6" y="154.5">100n</text>
<text x="214.6" y="152">C13</text>
<text x="271.8" y="154.5">100n</text>
<text x="271.8" y="152">C16</text>
<text x="31.5" y="158.3">D-</text>
<text x="31.5" y="160.9">D-</text>
<text x="89.4" y="160.9">GND</text>
<text x="111.4" y="160.5" transform="rotate(-90 111.4 160.5)">VCC</text>
<text x="113.9" y="159.2" transform="rotate(-90 113.9 159.2)">V3</text>
<text x="116.5" y="159.6">TXD</text>
<text x="31.5" y="163.4">D+</text>
<text x="31.5" y="166">D+</text>
<text x="69.9" y="167.2">Y1</text>
<text x="105.9" y="162.2">R232</text>
<text x="105.9" y="167.2">UD+</text>
<text x="116.2" y="162.2">RXD</text>
<text x="116.5" y="167.2">~{CTS}</text>
<text x="194.8" y="164.7">GND</text>
<text x="208.8" y="164.7">GND</text>
<text x="254.5" y="164.7">GND</text>
<text x="265.9" y="164.7">GND</text>
<text x="29.3" y="173.6">SBU1</text>
<text x="48.3" y="173.6">R13</text>
<text x="57.2" y="173.6">R14</text>
<text x="67.9" y="169.8">12MHz</text>
<text x="105.9" y="169.8">UD-</text>
<text x="116.2" y="169.8">~{DSR}</text>
<text x="118.1" y="172.3">~{RI}</text>
<text x="18.6" y="176.8" transform="rotate(-90 18.6 176.8)">SHIELD</text>
<text x="26.3" y="176.8" transform="rotate(-90 26.3 176.8)">GND</text>
<text x="29.3" y="176.1">SBU2</text>
<text x="48.3" y="176.1">5k1</text>
<text x="57.2" y="176.1">5k1</text>
<text x="105.9" y="174.9">XI</text>
<text x="105.9" y="179.9">XO</text>
<text x="116.1" y="174.9">~{DCD}</text>
<text x="116.4" y="177.4">~{DTR}</text>
<text x="116.5" y="179.9">~{RTS}</text>
<text x="67.3" y="183.7">C3</text>
<text x="82.6" y="183.7">C6</text>
<text x="113.9" y="181.1" transform="rotate(-90 113.9 181.1)">GND</text>
<text x="115.2" y="185">U1</text>
<text x="141" y="183.7">C12</text>
<text x="67.3" y="186.3">22p</text>
<text x="82.6" y="186.3">22p</text>
<text x="115.2" y="187.6">CH340G</text>
<text x="141" y="186.3">100n</text>
<text x="15.7" y="193.9">GND</text>
<text x="23.4" y="193.9">GND</text>
<text x="43.7" y="193.9">GND</text>
<text x="52.6" y="193.9">GND</text>
<text x="61.5" y="193.9">GND</text>
<text x="76.7" y="193.9">GND</text>
<text x="98.3" y="193.9">GND</text>
<text x="111" y="193.9">GND</text>
<text x="135.1" y="193.9">GND</text>
<text x="146.1" y="196.4">MH</text>
<text x="146.1" y="193.9">H1</text>
<text x="154.9" y="196.4">MH</text>
<text x="154.9" y="193.9">H2</text>
<text x="163.8" y="196.4">MH</text>
<text x="163.8" y="193.9">H3</text>
<text x="172.7" y="196.4">MH</text>
<text x="172.7" y="193.9">H4</text>
</g>
<g font-size="1.8" fill="#000084">
<text x="191.8" y="16.2">A[0..15]</text>
<text x="231.1" y="31.4">D[0..7]</text>
</g>
<g font-size="1.8" fill="#a90000">
<text x="136.9" y="33.1" transform="rotate(-90 136.9 33.1)">21</text>
<text x="139.4" y="33.1" transform="rotate(-90 139.4 33.1)">64</text>
<text x="121.9" y="37.8">20</text>
<text x="149.8" y="37.8">51</text>
<text x="149.8" y="40.4">50</text>
<text x="270.4" y="41.7">1</text>
<text x="121.9" y="42.9">24</text>
<text x="149.8" y="42.9">49</text>
<text x="149.8" y="45.5">48</text>
<text x="269.8" y="44.2">14</text>
<text x="270.4" y="46.7">2</text>
<text x="121.9" y="48">23</text>
<text x="121.9" y="53.1">62</text>
<text x="149.8" y="48">47</text>
<text x="149.8" y="50.5">46</text>
<text x="149.8" y="53.1">45</text>
<text x="269.8" y="49.3">15</text>
<text x="270.4" y="51.8">3</text>
<text x="122.5" y="58.2">1</text>
<text x="149.8" y="55.6">44</text>
<text x="269.8" y="54.4">16</text>
<text x="269.8" y="59.4">17</text>
<text x="270.4" y="56.9">4</text>
<text x="121.9" y="63.2">33</text>
<text x="121.9" y="65.8">34</text>
<text x="149.8" y="60.7">10</text>
<text x="149.8" y="63.2">11</text>
<text x="149.8" y="65.8">12</text>
<text x="269.8" y="64.5">18</text>
<text x="270.4" y="62">5</text>
<text x="121.9" y="68.3">43</text>
<text x="121.9" y="70.9">18</text>
<text x="149.8" y="68.3">13</text>
<text x="149.8" y="70.9">14</text>
<text x="269.8" y="69.6">19</text>
<text x="270.4" y="67.1">6</text>
<text x="121.9" y="73.4">19</text>
<text x="149.8" y="73.4">15</text>
<text x="149.8" y="75.9">16</text>
<text x="269.8" y="74.7">20</text>
<text x="270.4" y="72.1">7</text>
<text x="270.4" y="77.2">8</text>
<text x="121.9" y="83.6">61</text>
<text x="149.8" y="78.5">17</text>
<text x="149.8" y="83.6">35</text>
<text x="269.8" y="79.8">21</text>
<text x="270.4" y="82.3">9</text>
<text x="121.9" y="86.1">60</text>
<text x="121.9" y="88.6">59</text>
<text x="149.8" y="86.1">36</text>
<text x="149.8" y="88.6">37</text>
<text x="269.8" y="84.8">22</text>
<text x="269.8" y="87.4">10</text>
<text x="269.8" y="89.9">23</text>
<text x="121.9" y="91.2">58</text>
<text x="121.9" y="93.7">57</text>
<text x="149.8" y="91.2">38</text>
<text x="149.8" y="93.7">39</text>
<text x="269.8" y="92.5">11</text>
<text x="269.8" y="95">24</text>
<text x="121.9" y="96.3">56</text>
<text x="121.9" y="98.8">55</text>
<text x="121.9" y="101.3">54</text>
<text x="149.8" y="96.3">40</text>
<text x="149.8" y="98.8">41</text>
<text x="149.8" y="101.3">42</text>
<text x="269.8" y="97.5">12</text>
<text x="269.8" y="100.1">25</text>
<text x="122.5" y="106.4">2</text>
<text x="149.8" y="106.4">25</text>
<text x="269.8" y="102.6">13</text>
<text x="276.6" y="106.8" transform="rotate(-90 276.6 106.8)">0</text>
<text x="122.5" y="109">3</text>
<text x="122.5" y="111.5">4</text>
<text x="149.8" y="109">26</text>
<text x="149.8" y="111.5">27</text>
<text x="122.5" y="114">5</text>
<text x="122.5" y="116.6">6</text>
<text x="122.5" y="119.1">7</text>
<text x="149.8" y="114">28</text>
<text x="149.8" y="116.6">29</text>
<text x="149.8" y="119.1">30</text>
<text x="122.5" y="121.7">8</text>
<text x="122.5" y="124.2">9</text>
<text x="149.8" y="121.7">31</text>
<text x="149.8" y="124.2">32</text>
<text x="260.3" y="130.6">1</text>
<text x="260.3" y="128">2</text>
<text x="136.9" y="132.1" transform="rotate(-90 136.9 132.1)">22</text>
<text x="36.8" y="144.5">A4</text>
<text x="36.8" y="149.6">A5</text>
<text x="193" y="148.3">4</text>
<text x="242.5" y="149.6">1</text>
<text x="251.4" y="149.6">2</text>
<text x="36.8" y="152.1">B5</text>
<text x="112.8" y="155.6" transform="rotate(-90 112.8 155.6)">4</text>
<text x="193" y="156">1</text>
<text x="193" y="153.4">2</text>
<text x="193" y="150.9">3</text>
<text x="242.5" y="152.1">3</text>
<text x="242.5" y="154.7">5</text>
<text x="251.4" y="152.1">4</text>
<text x="251.4" y="154.7">6</text>
<text x="36.8" y="159.8">B7</text>
<text x="36.8" y="157.2">A7</text>
<text x="102.8" y="161">15</text>
<text x="110.2" y="156.3" transform="rotate(-90 110.2 156.3)">16</text>
<text x="121.2" y="158.5">2</text>
<text x="121.2" y="161">3</text>
<text x="36.8" y="164.8">B6</text>
<text x="36.8" y="162.3">A6</text>
<text x="103.4" y="166.1">5</text>
<text x="121.2" y="166.1">9</text>
<text x="36.8" y="172.5">A8</text>
<text x="103.4" y="168.7">6</text>
<text x="103.4" y="173.7">7</text>
<text x="120.6" y="168.7">10</text>
<text x="120.6" y="171.2">11</text>
<text x="120.6" y="173.7">12</text>
<text x="36.8" y="175">B8</text>
<text x="103.4" y="178.8">8</text>
<text x="120.6" y="176.3">13</text>
<text x="120.6" y="178.8">14</text>
<text x="17.5" y="181.7" transform="rotate(-90 17.5 181.7)">S1</text>
<text x="25.1" y="181.6" transform="rotate(-90 25.1 181.6)">A1</text>
<text x="112.8" y="183.6" transform="rotate(-90 112.8 183.6)">1</text>
</g>
<g font-size="1.8" fill="#0f0f0f">
<text x="221" y="40.3">D1</text>
<text x="221" y="37.8">D0</text>
<text x="221" y="45.4">D3</text>
<text x="221" y="42.8">D2</text>
<text x="221" y="47.9">D4</text>
<text x="265.5" y="46.6">A15</text>
<text x="221" y="53">D6</text>
<text x="221" y="50.5">D5</text>
<text x="266.7" y="51.7">A8</text>
<text x="221" y="55.5">D7</text>
<text x="265.5" y="56.8">A11</text>
<text x="265.5" y="59.3">A12</text>
<text x="265.5" y="54.3">A10</text>
<text x="265.5" y="64.4">A14</text>
<text x="265.5" y="61.9">A13</text>
<text x="266.7" y="69.5">A9</text>
<text x="266.6" y="74.6">D6</text>
<text x="266.6" y="72">D7</text>
<text x="266.6" y="77.1">D0</text>
<text x="209.5" y="83.5">A8</text>
<text x="266.6" y="82.2">D1</text>
<text x="266.6" y="79.7">D5</text>
<text x="209.5" y="86">A9</text>
<text x="209.5" y="88.6">A10</text>
<text x="266.6" y="89.8">D3</text>
<text x="266.6" y="84.7">D2</text>
<text x="209.5" y="93.6">A12</text>
<text x="209.5" y="91.1">A11</text>
<text x="266.6" y="94.9">D4</text>
<text x="115.6" y="101.3">A15</text>
<text x="209.5" y="98.7">A14</text>
<text x="209.5" y="96.2">A13</text>
</g>
<g font-size="1.8" fill="#0000c2">
<text x="36.7" y="133.7">U1</text>
<text x="40.4" y="133.7">can</text>
<text x="45" y="133.7">be:</text>
<text x="49" y="133.7">CH340G</text>
<text x="57.7" y="133.7">(Y1,</text>
<text x="62.6" y="133.7">C3,</text>
<text x="66.8" y="133.7">C6</text>
<text x="70.5" y="133.7">necessary)</text>
<text x="81.9" y="133.7">or</text>
<text x="85" y="133.7">CH340C</text>
<text x="93.7" y="133.7">(Y1,</text>
<text x="98.6" y="133.7">C3,</text>
<text x="102.8" y="133.7">C6</text>
<text x="106.5" y="133.7">not</text>
<text x="110.7" y="133.7">required)</text>
</g>
</svg>
